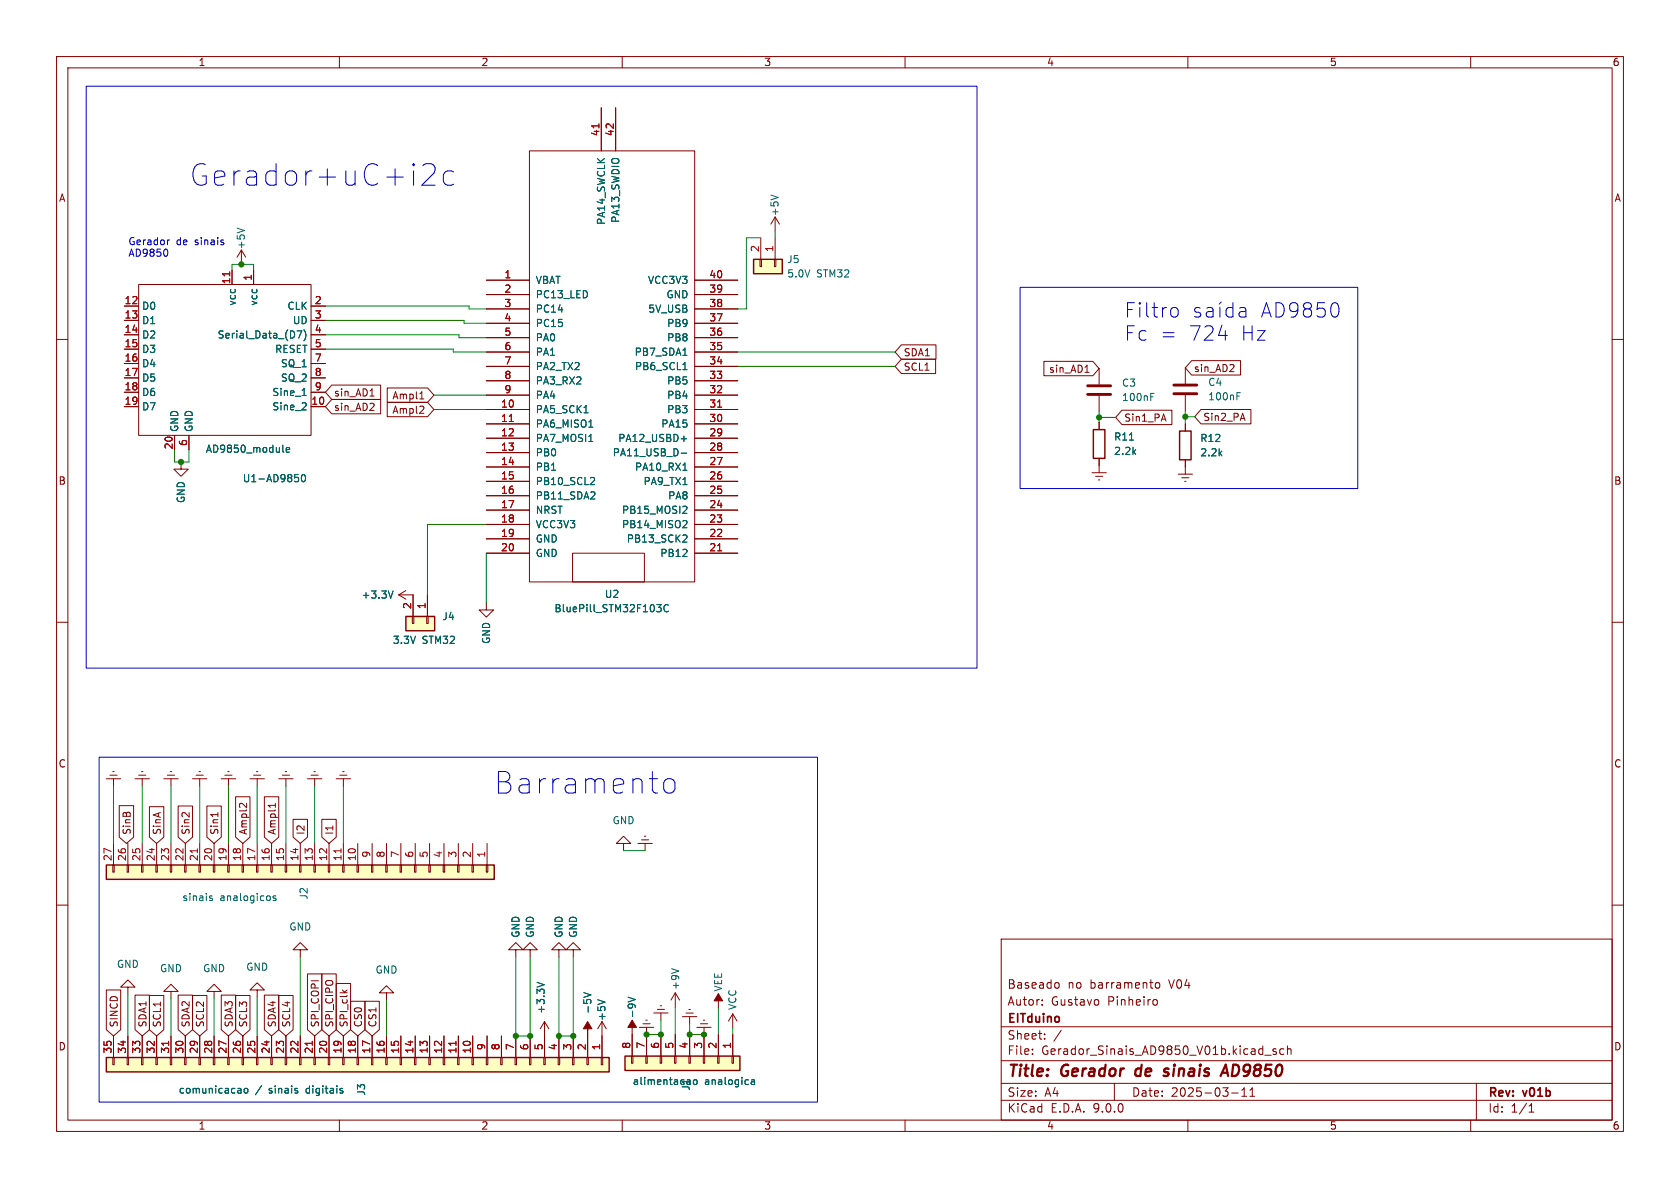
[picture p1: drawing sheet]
<svg xmlns="http://www.w3.org/2000/svg" width="297mm" height="210mm" viewBox="0 0 297 210" stroke-linecap="round" stroke-linejoin="round" font-family="sans-serif">
<g fill="none" stroke="#840000" stroke-width=".18">
<path d="M10 10h277v190h-277zM12 12h273v186h-273zM60 10v2M110 10v2M160 10v2M210 10v2M260 10v2M22 54.1h2.5M22 56.6h2.5M22 59.2h2.5M24.5 50.3h30.5v26.7h-30.5zM41 47.8v2.5"/>
<path d="M44.8 47.8v2.5M55 54.1h2.5M55 56.6h2.5M55 59.2h2.5M10 60h2M22 61.7h2.5M22 64.3h2.5M22 66.8h2.5M22 69.3h2.5M22 71.9h2.5M30.9 77v2.5M33.4 77v2.5"/>
<path d="M55 61.7h2.5M55 64.3h2.5M55 66.8h2.5M55 69.3h2.5M55 71.9h2.5M285 60h2M10 110h2M285 110h2M39.1 137.7h2.6M39.8 137h1.2M40.3 136.4h.2M40.4 137.7v1.2"/>
<path d="M10 160h2M93.7 167.9h1.3l-1.3-1.3-1.2 1.3h1.2v1.3M98.8 167.9h1.3l-1.3-1.3-1.3 1.3h1.3v1.3M101.3 167.9h1.3l-1.3-1.3-1.2 1.3h1.2v1.3M115.6 179.1h2.5M116.2 178.4h1.3M116.7 177.8h.3M116.8 179.1v1.2M119.4 175.5l-.8 1.3M119.4 175.5l.7 1.3M119.4 175.5v2.6M177 166h108v32h-108z"/>
<path d="M184.2 177.6v.1M184.2 176.8v.1M186.7 173.7l.4 .1 .1 .2v.6l-.5 .1M194.2 176.8v.8M204.1 176.7l.4 .1 .1 .2-.1 .6-.4 .1M204.3 173.8l.2-.1 .5 .1v.6l-.1 .2-.4 .1-.2-.1zM285 160h2M60 198v2M96.3 180.6l-.8 1.3M96.3 180.6l.7 1.3M96.3 180.6v2.5M106.4 180.6l-.7 1.3"/>
<path d="M106.4 180.6l.8 1.3M106.4 180.6v2.5M110 198v2M111.8 180.3v2.6M113 181.6h2.6M113.7 181h1.2M114.2 180.3h.2M114.3 181.6v1.3M160 198v2M177 194.5h108M177 191.5h108M177 187.5h108"/>
<path d="M177 181.5h108M182.5 186.3v.1M182.5 185.5v.1M184.7 183.6v.1M184.7 182.8v.1M187.6 182.1l-1.3 2M197 191.5v3M210 198v2M217.7 193.2h1.2M219.5 193.8h.9M219.5 192.7l.5-.4v1.5M221 193.8h.8"/>
<path d="M221 192.7l.4-.4v1.5M223.6 186.5h1.1M225.6 185.5l-.4-.1-.2 .2 .1 .2 .5 .2v.3h-.6M227 185.5l-.5-.1-.3 .3v.4l.2 .2h.6M227.6 185.5l.2-.1 .4 .1v.9M227.6 184.9v1.5M260 198v2M261 191.5v6.5M270.3 196.6h.9M270.3 195.5l.4-.4v1.5"/>
</g>
<path d="M200.9 189.1l-.2 .7 .3 .4M205.9 189.4l.4 .1 .3 .3-.1 .3-.6 .1M206.6 189a.5 .5 0 0 0-.8 .2M215.8 190.2l.9-2 .4 2M216 189.6h1" fill="none" stroke="#840000" stroke-width=".4"/>
<g fill="none" stroke="#006464" stroke-width=".18">
<path d="M52.5 58.5h.9l-.6 1.3M53.7 58.3a1.46 1.46 0 0 1 0 1.9M50 79.8l.2 .2M50.6 79.5l.6-.1-.1-.2-.3-.1-.2 .2 .1 .6h.4M53.4 72.5h.7M53.4 69.9h.7M54.1 71.3v.4M52.1 83.9h.6M52.6 84.4l.2 .2v.3l-.2 .3M53.4 84l.2-.1a.68 .68 0 0 1 .4 .6 .68 .68 0 0 1-.4 .7l-.2-.2-.1-.3zM94.9 173.6l1.3 .5M103.2 175.5l1.3 .4-1.3 .4"/>
<path d="M105.7 176.7l1.3 .4M111 176.3l1.3 .4-1.3 .4M118.7 171.2l1.3 .5"/>
</g>
<g fill="#840000" stroke="#840000" stroke-width=".18">
<path d="M103.9 180.6l.7 1.3h-.7v1.2v-1.2h-.8z"/>
<path d="M111.8 180.3l.7 1.3h-1.5z"/>
</g>
<path d="M40.6 48.1v.7" fill="none" stroke="#a90000" stroke-width=".18"/>
<path d="M133.2 45.8h5.1v2.6h-5.1z" fill="#ffffc2"/>
<path d="M133.2 45.8h5.1v2.6h-5.1z" fill="none" stroke="#840000" stroke-width=".25"/>
<path d="M42.7 44.2l-.8 1.3M42.7 44.2l.7 1.3M42.7 44.2v2.5M134.4 45.8h.2v1.3h-.2zM134.5 42v3.8M136.9 45.8h.3v1.3h-.3zM137 42v3.8M70.5 105.2l1.3 .7M70.5 105.2h2.5M71.8 104.4l-1.3 .8M86 106.6v1.2h1.2l-1.2 1.3-1.3-1.3h1.3" fill="none" stroke="#840000" stroke-width=".18"/>
<path d="M41.9 40.3l1.3 .5M69.5 104.5l-.4 1.2" fill="none" stroke="#006464" stroke-width=".18"/>
<path d="M71.8 109h5v2.5h-5z" fill="#ffffc2"/>
<path d="M193.3 75.9h2v5.1h-2zM208.5 76.2h2.1v5.1h-2.1zM71.8 109h5v2.5h-5z" fill="none" stroke="#840000" stroke-width=".25"/>
<g fill="none" stroke="#840000" stroke-width=".18">
<path d="M106.3 19.1v7.6M108.8 19.1v7.6M93.6 26.7h29.2v76.2h-29.2zM137 38.4l-.7 1.2M137 38.4l.8 1.2M137 38.4v2.5M86 49.5h7.6M86 52.1h7.6M86 54.6h7.6M86 57.2h7.6M86 59.7h7.6M122.8 49.5h7.6"/>
<path d="M122.8 52.1h7.6M122.8 54.6h7.6M122.8 57.2h7.6M122.8 59.7h7.6M86 62.2h7.6M86 64.8h7.6M86 67.3h7.6M86 69.9h7.6M86 72.4h7.6M86 74.9h7.6M86 77.5h7.6M122.8 62.2h7.6"/>
<path d="M122.8 64.8h7.6M122.8 67.3h7.6M122.8 69.9h7.6M122.8 72.4h7.6M122.8 74.9h7.6M122.8 77.5h7.6M194.3 65.2v2.7M194.3 70v2.8M194.3 74.7v1.2M209.5 65v2.8M209.5 69.9v2.7M209.5 74.9v1.3"/>
<path d="M32 81.7v1.2h1.3l-1.3 1.3-1.3-1.3h1.3M86 80h7.6M86 82.6h7.6M86 85.1h7.6M86 87.6h7.6M86 90.2h7.6M86 92.7h7.6M86 95.3h7.6M86 97.8h7.6M101.2 97.8h12.7v5.1h-12.7zM122.8 80h7.6M122.8 82.6h7.6"/>
<path d="M122.8 85.1h7.6M122.8 87.6h7.6M122.8 90.2h7.6M122.8 92.7h7.6M122.8 95.3h7.6M122.8 97.8h7.6M193 83.6h2.6M193.7 84.2h1.2M194.2 84.8h.2M194.3 81v2.6M208.3 83.8h2.5M208.9 84.5h1.3"/>
<path d="M209.4 85.1h.3M209.5 81.3v2.5M72.9 109h.3v1.2h-.3zM73 105.2v3.8M75.4 109h.3v1.2h-.3zM75.6 105.2v3.8M18.8 137.7h2.5M19.4 137h1.3M19.9 136.4h.3M20.1 137.7v1.2M23.9 137.7h2.5M24.5 137h1.3"/>
<path d="M25 136.4h.3M25.1 137.7v1.2M29 137.7h2.5M29.6 137h1.3M30.1 136.4h.3M30.2 137.7v1.2M34 137.7h2.6M34.7 137h1.2M35.2 136.4h.2M35.3 137.7v1.2M44.2 137.7h2.5M44.8 137h1.3"/>
<path d="M45.3 136.4h.3M45.5 137.7v1.2M49.3 137.7h2.5M49.9 137h1.3M50.4 136.4h.3M50.5 137.7v1.2M22.6 174.5h1.3l-1.3-1.3-1.3 1.3h1.3v1.3M30.2 175.3h1.3l-1.3-1.3-1.2 1.3h1.2v1.2M37.8 175.3h1.3l-1.3-1.3-1.2 1.3h1.2v1.2M45.5 175h1.2l-1.2-1.3-1.3 1.3h1.3v1.3M53.1 167.9h1.3l-1.3-1.3-1.3 1.3h1.3v1.3M120.6 179.7h2.6"/>
<path d="M121.3 179.1h1.3M121.8 178.4h.2M121.9 179.7v1.3M123.2 181.6h2.5M123.8 181h1.3M124.3 180.3h.3M124.5 181.6v1.3"/>
</g>
<g fill="none" stroke="#006464" stroke-width=".18">
<path d="M136.3 34.5l1.3 .4M103.2 73h.8M104.1 75.5h.7M104.1 78h.7M120.4 77.6h1M120.7 62.8h.8M120.7 65.3h.8M199.7 77.8h.7M203.4 70.1h.5M203.4 69.5h.6M218.7 70h.4M218.7 69.4h.6"/>
<path d="M104.9 84.4l.2 .2v.3l-.8 .8h.8M105.1 87l.1 .2-.1 .3-.7 .7h.8M120.4 80.1h1M120.7 83.1h.8M120.9 89.5h.4l.2 .3-.8 .9h.8M120.9 92l.4 .1 .2 .3-.8 .9h.8M120.9 94.6h.4l.2 .3-.8 .9h.8M116.1 106.9h.8l-.4 .5 .3 .1 .1 .4-.3 .2h-.3M118.2 107a.6 .6 0 0 0-.9 .4 .6 .6 0 0 0 .6 .7l.3-.1"/>
</g>
<path d="M105.9 21.9v.7M90 74.5h.8M126.9 72h.7M126.9 97.4h.7" fill="none" stroke="#a90000" stroke-width=".18"/>
<path d="M192.3 68.2h4M192.3 69.7h4M207.5 68.1h4.1M207.5 69.6h4.1" fill="none" stroke="#840000" stroke-width=".51"/>
<path d="M18.8 152.9h68.6v2.5h-68.6z" fill="#ffffc2"/>
<path d="M18.8 152.9h68.6v2.5h-68.6z" fill="none" stroke="#840000" stroke-width=".25"/>
<g fill="none" stroke="#840000" stroke-width=".18">
<path d="M19.9 152.9h.3v1.3h-.3zM20.1 149.1v3.8M22.5 152.9h.2v1.3h-.2zM22.6 149.1v3.8M25 152.9h.3v1.3h-.3zM25.1 149.1v3.8M27.6 152.9h.2v1.3h-.2zM27.7 149.1v3.8M30.1 152.9h.3v1.3h-.3zM30.2 149.1v3.8M32.6 152.9h.3v1.3h-.3zM32.8 149.1v3.8"/>
<path d="M35.2 152.9h.2v1.3h-.2zM35.3 149.1v3.8M37.7 152.9h.3v1.3h-.3zM37.8 149.1v3.8M40.3 152.9h.2v1.3h-.2zM40.4 149.1v3.8M42.8 152.9h.3v1.3h-.3zM42.9 149.1v3.8M45.3 152.9h.3v1.3h-.3zM45.5 149.1v3.8M47.9 152.9h.2v1.3h-.2zM48 149.1v3.8"/>
<path d="M50.4 152.9h.3v1.3h-.3zM50.5 149.1v3.8M53 152.9h.2v1.3h-.2zM53.1 149.1v3.8M55.5 152.9h.3v1.3h-.3zM55.6 149.1v3.8M58 152.9h.3v1.3h-.3zM58.2 149.1v3.8M60.6 152.9h.2v1.3h-.2zM60.7 149.1v3.8M63.1 152.9h.3v1.3h-.3zM63.2 149.1v3.8"/>
<path d="M65.7 152.9h.2v1.3h-.2zM65.8 149.1v3.8M68.2 152.9h.3v1.3h-.3zM68.3 149.1v3.8M70.7 152.9h.3v1.3h-.3zM70.9 149.1v3.8M73.3 152.9h.2v1.3h-.2zM73.4 149.1v3.8M75.8 152.9h.3v1.3h-.3zM75.9 149.1v3.8M78.4 152.9h.2v1.3h-.2zM78.5 149.1v3.8"/>
<path d="M80.9 152.9h.3v1.3h-.3zM81 149.1v3.8M83.4 152.9h.3v1.3h-.3zM83.6 149.1v3.8M86 152.9h.2v1.3h-.2zM86.1 149.1v3.8M91.2 167.9h1.3l-1.3-1.3-1.3 1.3h1.3v1.3"/>
</g>
<path d="M34.9 150v.8M60.3 150v.8" fill="none" stroke="#a90000" stroke-width=".18"/>
<path d="M37.2 158.8h.3l.1 .2-.2 .2h-.3M37.2 158.4h.3M48.8 158.4h-.4l-.1 .1v.2l.5 .1v.3h-.5" fill="none" stroke="#006464" stroke-width=".18"/>
<path d="M18.8 186.9h88.9v2.6h-88.9z" fill="#ffffc2"/>
<path d="M18.8 186.9h88.9v2.6h-88.9z" fill="none" stroke="#840000" stroke-width=".25"/>
<g fill="none" stroke="#840000" stroke-width=".18">
<path d="M54.4 137.7h2.5M55 137h1.3M55.5 136.4h.3M55.6 137.7v1.2M59.4 137.7h2.6M60.1 137h1.2M60.6 136.4h.2M60.7 137.7v1.2M110.2 149.1h1.3l-1.3-1.3-1.2 1.3h1.2v1.3M112.8 149.1h2.5M113.4 148.5h1.3M113.9 147.8h.3"/>
<path d="M114 149.1v1.3M68.3 175.5h1.3l-1.3-1.3-1.2 1.3h1.2v1.3M127 175.7v2.5M129.5 179.2l-.7 1.3M129.5 179.2l.8 1.3M129.5 179.2v2.6M19.9 186.9h.3v1.3h-.3zM20.1 183.1v3.8M22.5 186.9h.2v1.3h-.2zM22.6 183.1v3.8M25 186.9h.3v1.3h-.3zM25.1 183.1v3.8"/>
<path d="M27.6 186.9h.2v1.3h-.2zM27.7 183.1v3.8M30.1 186.9h.3v1.3h-.3zM30.2 183.1v3.8M32.6 186.9h.3v1.3h-.3zM32.8 183.1v3.8M35.2 186.9h.2v1.3h-.2zM35.3 183.1v3.8M37.7 186.9h.3v1.3h-.3zM37.8 183.1v3.8M40.3 186.9h.2v1.3h-.2zM40.4 183.1v3.8"/>
<path d="M42.8 186.9h.3v1.3h-.3zM42.9 183.1v3.8M45.3 186.9h.3v1.3h-.3zM45.5 183.1v3.8M47.9 186.9h.2v1.3h-.2zM48 183.1v3.8M50.4 186.9h.3v1.3h-.3zM50.5 183.1v3.8M53 186.9h.2v1.3h-.2zM53.1 183.1v3.8M55.5 186.9h.3v1.3h-.3zM55.6 183.1v3.8"/>
<path d="M58 186.9h.3v1.3h-.3zM58.2 183.1v3.8M60.6 186.9h.2v1.3h-.2zM60.7 183.1v3.8M63.1 186.9h.3v1.3h-.3zM63.2 183.1v3.8M65.7 186.9h.2v1.3h-.2zM65.8 183.1v3.8M68.2 186.9h.3v1.3h-.3zM68.3 183.1v3.8M70.7 186.9h.3v1.3h-.3zM70.9 183.1v3.8"/>
<path d="M73.3 186.9h.2v1.3h-.2zM73.4 183.1v3.8M75.8 186.9h.3v1.3h-.3zM75.9 183.1v3.8M78.4 186.9h.2v1.3h-.2zM78.5 183.1v3.8M80.9 186.9h.3v1.3h-.3zM81 183.1v3.8M83.4 186.9h.3v1.3h-.3zM83.6 183.1v3.8M86 186.9h.2v1.3h-.2zM86.1 183.1v3.8"/>
<path d="M88.5 186.9h.3v1.3h-.3zM88.6 183.1v3.8M91.1 186.9h.2v1.3h-.2zM91.2 183.1v3.8M93.6 186.9h.3v1.3h-.3zM93.7 183.1v3.8M96.1 186.9h.3v1.3h-.3zM96.3 183.1v3.8M98.7 186.9h.2v1.3h-.2zM98.8 183.1v3.8M101.2 186.9h.3v1.3h-.3zM101.3 183.1v3.8"/>
<path d="M103.8 186.9h.2v1.3h-.2zM103.9 183.1v3.8M106.3 186.9h.3v1.3h-.3zM106.4 183.1v3.8"/>
</g>
<path d="M29.8 184.1v.7M55.2 184.1v.7M80.6 184.1v.7" fill="none" stroke="#a90000" stroke-width=".18"/>
<path d="M42.4 192.4l.2 .2v.6M42.6 193.2h-.4M42.6 192.7l-.4 .1M43.2 192.5l.2-.1 .4 .1v.5l-.1 .2h-.3l-.2-.1zM60.3 192.8l.3 .1v.2l-.1 .1h-.3M60.3 192.4l.3 .1" fill="none" stroke="#006464" stroke-width=".18"/>
<path d="M127 175.7l.8 1.2h-1.6z" fill="#840000" stroke="#840000" stroke-width=".18"/>
<path d="M110.5 186.7h20.3v2.5h-20.3z" fill="#ffffc2"/>
<path d="M110.5 186.7h20.3v2.5h-20.3z" fill="none" stroke="#840000" stroke-width=".25"/>
<g fill="none" stroke="#840000" stroke-width=".18">
<path d="M106.3 19.1v7.6M108.8 19.1v7.6M22 54.1h2.5M22 56.6h2.5M22 59.2h2.5M41 47.8v2.5M44.8 47.8v2.5M55 54.1h2.5M55 56.6h2.5M55 59.2h2.5M86 49.5h7.6M86 52.1h7.6"/>
<path d="M86 54.6h7.6M86 57.2h7.6M86 59.7h7.6M122.8 49.5h7.6M122.8 52.1h7.6M122.8 54.6h7.6M122.8 57.2h7.6M122.8 59.7h7.6M22 61.7h2.5M22 64.3h2.5M22 66.8h2.5M22 69.3h2.5"/>
<path d="M22 71.9h2.5M30.9 77v2.5M33.4 77v2.5M55 61.7h2.5M55 64.3h2.5M55 66.8h2.5M55 69.3h2.5M55 71.9h2.5M58.6 68.1h8.7v2.5h-8.7l-1.1-1.3zM58.6 70.6h8.7v2.6h-8.7l-1.1-1.3zM65.4 70h.7M68.5 71.1h7.1l1.1 1.3-1.1 1.3h-7.1z"/>
<path d="M68.5 68.6h7.1l1.1 1.3-1.1 1.2h-7.1zM74.2 70.5h.7M74.5 69.4l.1-.1v1.2M74.7 71.8l.2 .2v.3l-.7 .8h.7M86 62.2h7.6M86 64.8h7.6M86 67.3h7.6M86 69.9h7.6M86 72.4h7.6M86 74.9h7.6M86 77.5h7.6M122.8 62.2h7.6"/>
<path d="M122.8 64.8h7.6M122.8 67.3h7.6M122.8 69.9h7.6M122.8 72.4h7.6M122.8 74.9h7.6M122.8 77.5h7.6M159.4 63.5h6v2.5h-6l-1.2-1.2zM159.4 61h6.1v2.5h-6.1l-1.2-1.3zM184.5 63.9h8.7l1.1 1.3-1.1 1.2h-8.7zM191.8 65.8h.7M194.3 74.7v1.2M198.3 72.5h8.9v2.6h-8.9l-1.1-1.3z"/>
<path d="M209.5 74.9v1.3M210.7 63.8h8.6v2.5h-8.6l-1.2-1.3zM212.3 72.4h8.8v2.5h-8.8l-1.1-1.2zM86 80h7.6M86 82.6h7.6M86 85.1h7.6M86 87.6h7.6M86 90.2h7.6M86 92.7h7.6M86 95.3h7.6M86 97.8h7.6M122.8 80h7.6"/>
<path d="M122.8 82.6h7.6M122.8 85.1h7.6M122.8 87.6h7.6M122.8 90.2h7.6M122.8 92.7h7.6M122.8 95.3h7.6M122.8 97.8h7.6M194.3 81v1.3M209.5 81.3v1.3M73 105.2v3.8M75.6 105.2v3.8M21.1 142.4h2.5v5.6l-1.2 1.1-1.3-1.1z"/>
<path d="M26.4 142.6h2.6v5.4l-1.3 1.1-1.3-1.1zM31.5 142.5h2.5v5.5l-1.2 1.1-1.3-1.1zM36.6 142.5h2.5v5.5l-1.3 1.1-1.2-1.1zM38.5 143.6v.8M41.7 140.8h2.5v7.2l-1.3 1.1-1.2-1.1zM43.6 142v.8l-.7-.7-.3-.1-.2 .1M46.7 140.8h2.6v7.2l-1.3 1.1-1.3-1.1zM48.7 142v.7M48.7 142.4h-1.3l.2 .1M51.8 144.8h2.6v3.2l-1.3 1.1-1.3-1.1zM56.9 144.8h2.5v3.2l-1.2 1.1-1.3-1.1zM18.8 175h2.5v7l-1.2 1.1-1.3-1.1z"/>
<path d="M23.9 175.9h2.5v6.1l-1.3 1.1-1.2-1.1zM26.4 176h2.6v6l-1.3 1.1-1.3-1.1zM31.5 175.9h2.5v6.1l-1.2 1.1-1.3-1.1zM34 176h2.6v6l-1.3 1.1-1.3-1.1zM39.1 175.9h2.6v6.1l-1.3 1.1-1.3-1.1zM41.7 176h2.5v6l-1.3 1.1-1.2-1.1zM46.7 175.9h2.6v6.1l-1.3 1.1-1.3-1.1zM49.3 176h2.5v6l-1.3 1.1-1.2-1.1zM54.4 172.2h2.5v9.8l-1.3 1.1-1.2-1.1zM56.9 172.2h2.5v9.8l-1.2 1.1-1.3-1.1zM59.4 173.9h2.6v8.1l-1.3 1.1-1.3-1.1zM60.5 175l.5 .5"/>
<path d="M61.4 175l-.5 .4M62 177h2.5v5l-1.3 1.1-1.2-1.1zM64.5 177h2.6v5l-1.3 1.1-1.3-1.1zM20.1 183.1v3.8M22.6 183.1v3.8M25.1 183.1v3.8M27.7 183.1v3.8M30.2 183.1v3.8M32.8 183.1v3.8M35.3 183.1v3.8M37.8 183.1v3.8M40.4 183.1v3.8"/>
<path d="M42.9 183.1v3.8M45.5 183.1v3.8M48 183.1v3.8M50.5 183.1v3.8M53.1 183.1v3.8M55.6 183.1v3.8M58.2 183.1v3.8M60.7 183.1v3.8M63.2 183.1v3.8M65.8 183.1v3.8M68.3 183.1v3.8M70.9 183.1v3.8"/>
<path d="M73.4 183.1v3.8M75.9 183.1v3.8M78.5 183.1v3.8M81 183.1v3.8M83.6 183.1v3.8M86.1 183.1v3.8M88.6 183.1v3.8M91.2 183.1v3.8M93.7 183.1v3.8M96.3 183.1v3.8M98.8 183.1v3.8M101.3 183.1v3.8"/>
<path d="M103.9 183.1v3.8M106.4 183.1v3.8M111.6 186.7h.3v1.3h-.3zM111.8 182.9v3.8M114.2 186.7h.2v1.3h-.2zM114.3 182.9v3.8M116.7 186.7h.3v1.3h-.3zM116.8 182.9v3.8M119.3 186.7h.2v1.3h-.2zM119.4 182.9v3.8M121.8 186.7h.2v1.3h-.2zM121.9 182.9v3.8"/>
<path d="M124.3 186.7h.3v1.3h-.3zM124.5 182.9v3.8M126.9 186.7h.2v1.3h-.2zM127 182.9v3.8M129.4 186.7h.3v1.3h-.3zM129.5 182.9v3.8"/>
</g>
<g fill="none" stroke="#006464" stroke-width=".18">
<path d="M52.5 58.5h.9l-.6 1.3M53.7 58.3a1.46 1.46 0 0 1 0 1.9M50 79.8l.2 .2M50.6 79.5l.6-.1-.1-.2-.3-.1-.2 .2 .1 .6h.4M53.4 72.5h.7M53.4 69.9h.7M54.1 71.3v.4M103.2 73h.8M104.1 75.5h.7M104.1 78h.7M120.4 77.6h1M120.7 62.8h.8"/>
<path d="M120.7 65.3h.8M199.7 77.8h.7M52.1 83.9h.6M52.6 84.4l.2 .2v.3l-.2 .3M53.4 84l.2-.1a.68 .68 0 0 1 .4 .6 .68 .68 0 0 1-.4 .7l-.2-.2-.1-.3zM104.9 84.4l.2 .2v.3l-.8 .8h.8M105.1 87l.1 .2-.1 .3-.7 .7h.8M120.4 80.1h1M120.7 83.1h.8M120.9 89.5h.4l.2 .3-.8 .9h.8M120.9 92l.4 .1 .2 .3-.8 .9h.8M120.9 94.6h.4l.2 .3-.8 .9h.8"/>
<path d="M69.5 104.5l-.4 1.2M116.1 106.9h.8l-.4 .5 .3 .1 .1 .4-.3 .2h-.3M118.2 107a.6 .6 0 0 0-.9 .4 .6 .6 0 0 0 .6 .7l.3-.1M94.9 173.6l1.3 .5M103.2 175.5l1.3 .4-1.3 .4M105.7 176.7l1.3 .4M111 176.3l1.3 .4-1.3 .4M42.4 192.4l.2 .2v.6M42.6 193.2h-.4M42.6 192.7l-.4 .1M43.2 192.5l.2-.1 .4 .1v.5l-.1 .2h-.3l-.2-.1zM60.3 192.8l.3 .1v.2l-.1 .1h-.3"/>
<path d="M60.3 192.4l.3 .1M122.7 190.9h.3l.2 .2-.1 .6h-.4M132.9 190.9h.4l.1 .8M133.4 191.2h-.4l-.2 .2 .2 .3h.4"/>
</g>
<g fill="none" stroke="#009600" stroke-width=".18">
<path d="M41 47.8v-1.1h3.8v1.1M57.5 54.1h25.4v.5h3.1M57.5 59.2h23.7v.5h4.8M57.5 56.6h24.5v.6h4M134.5 42h-2.5v12.6h-1.6M137 40.9v1.1M30.9 79.5v2.2h2.5v-2.2M57.5 61.7h22.6v.5h5.9M76.7 72.4h9.3M76.7 69.9h9.3M130.4 64.8h27.8M130.4 62.2h27.8"/>
<path d="M194.3 72.8v1.9M194.3 73.8h2.9M209.5 72.6v2.3M209.5 73.7h1.7M86 92.7h-10.4v12.5M86 97.8v8.8M20.1 138.9v10.2M25.1 138.9v10.2M30.2 138.9v10.2M35.3 138.9v10.2M40.4 138.9v10.2M45.5 138.9v10.2"/>
<path d="M50.5 138.9v10.2M55.6 138.9v10.2M60.7 138.9v10.2M22.4 149.1h.2M110.2 150.4h3.8M22.6 175.8v7.3M30.2 176.5v6.6M37.8 176.5v6.6M45.5 176.3v6.8M53.1 169.2v13.9M68.3 176.8v6.3M91.2 169.2v13.9h2.5v-13.9"/>
<path d="M98.8 169.2v13.9h2.5v-13.9M119.4 178.1v4.8M127 178.2v4.7M116.8 180.3v2.6h-2.5M121.9 181v1.9h2.6M121.9 182.2h.1M127 182.9h.1M129.5 182.9h.1M129.5 181.8v1.1"/>
</g>
<g fill="none" stroke="#0000c2" stroke-width=".18">
<path d="M15.2 15.2h157.5v102.9h-157.5zM74.7 29.3l.6-.4h.9a1.03 1.03 0 0 1 .5 1.7l-2.1 2.1h2.3M80.2 30.4l-.4-.2h-.7l-.5 .4-.2 .3v1.1l.3 .6 .4 .1h.7l.4-.1M29.5 44.2l.2 .3-.2 .7M30 42.4l-.3 .1M180.3 50.8h59.7v35.6h-59.7zM207.4 54.4a.69 .69 0 0 1 .9 .4v.8a.69 .69 0 0 1-.9 .4M212.2 54.5l-.7-.1-.3 .3 .1 .4 .9 .2 .1 .3-.1 .3-.3 .1-.7-.1M213.4 54.5l.2-.1 .7 .1 .2 .2v1.3M214.5 55l-.9 .1a.5 .5 0 0 0-.4 .5 .5 .5 0 0 0 .4 .4l.9-.1M215.4 59.3h1.6M215.7 54.4v1.6"/>
<path d="M215.9 53.4l-.4 .3M218 54.5l-.8-.1-.4 .4v.8l.2 .3 .2 .1 .8-.1M218 53.5v2.5M219.2 54.5l.2-.1 .7 .1 .2 .2v1.3M220.3 55l-.9 .1a.5 .5 0 0 0-.4 .5 .5 .5 0 0 0 .4 .4l.9-.1M236.5 53.7a2.14 2.14 0 0 1 0 2.1M17.5 133.9h127v60.9h-127zM117.7 137.8a1.03 1.03 0 0 1 1.6 .6v1.1a1.03 1.03 0 0 1-1 .7 1.03 1.03 0 0 1-1-.7v-1.1z"/>
</g>
<path d="M105.9 21.9v.7M40.6 48.1v.7M90 74.5h.8M126.9 72h.7M126.9 97.4h.7M29.8 184.1v.7M55.2 184.1v.7M80.6 184.1v.7" fill="none" stroke="#a90000" stroke-width=".18"/>
<g fill="#009600" stroke="#009600" stroke-width=".18">
<circle cx="116.8" cy="182.9" r=".46"/>
<circle cx="114.3" cy="182.9" r=".46"/>
<circle cx="121.9" cy="182.9" r=".46"/>
<circle cx="124.5" cy="182.9" r=".46"/>
<circle cx="93.7" cy="183.1" r=".46"/>
<circle cx="91.2" cy="183.1" r=".46"/>
<circle cx="101.3" cy="183.1" r=".46"/>
<circle cx="98.8" cy="183.1" r=".46"/>
<circle cx="42.7" cy="46.7" r=".46"/>
<circle cx="32" cy="81.7" r=".46"/>
<circle cx="194.3" cy="73.8" r=".46"/>
<circle cx="209.5" cy="73.7" r=".46"/>
</g>
<g font-size="5.3" fill="#0000c2">
<text x="33.5" y="33.1">Gerador+uC+i2c</text>
<text x="87.4" y="140.6">Barramento</text>
</g>
<g font-size="3.5" fill="#0000c2">
<text x="198.6" y="56.4">Filtro</text>
<text x="222.6" y="56.4">AD9850</text>
<text x="198.6" y="60.5">Fc =</text>
<text x="209.9" y="60.5">724</text>
<text x="219" y="60.5">Hz</text>
</g>
<g font-size="2.8" fill="#840000">
<text x="178" y="190.9">Title:</text>
<text x="187.7" y="190.9">Gerador</text>
<text x="201.6" y="190.9">de</text>
<text x="207.4" y="190.9">sinais</text>
<text x="218.5" y="190.9">AD9850</text>
</g>
<g font-size="2.1" fill="#840000">
<text x="178" y="178">Autor:</text>
<text x="178" y="175">Baseado</text>
<text x="185.8" y="178">Gustavo</text>
<text x="188.7" y="175">no</text>
<text x="192.7" y="175">barramento</text>
<text x="195.9" y="178">Pinheiro</text>
<text x="206.8" y="175">V04</text>
<text x="178" y="184">Sheet:</text>
<text x="178" y="181.2">EITduino</text>
<text x="178" y="186.7">File:</text>
<text x="184.1" y="186.7">Gerador_Sinais_AD9850_V01b.kicad_sch</text>
<text x="178" y="196.9">KiCad</text>
<text x="178" y="194.1">Size:</text>
<text x="184.7" y="194.1">A4</text>
<text x="185.7" y="196.9">E.D.A.</text>
<text x="193.3" y="196.9">9.0.0</text>
<text x="200" y="194.1">Date:</text>
<text x="207" y="194.1">2025-03-11</text>
<text x="263" y="194.3">Rev:</text>
<text x="263" y="196.9">Id:</text>
<text x="267.1" y="196.9">1/1</text>
<text x="269.4" y="194.3">v01b</text>
</g>
<g font-size="1.8" fill="#840000">
<text x="35" y="11.9">1</text>
<text x="85" y="11.9">2</text>
<text x="135" y="11.9">3</text>
<text x="185" y="11.9">4</text>
<text x="235" y="11.9">5</text>
<text x="285" y="11.9">6</text>
<text x="10.3" y="35.9">A</text>
<text x="285.3" y="35.9">A</text>
<text x="159.7" y="65.7">SCL1</text>
<text x="159.7" y="63.2">SDA1</text>
<text x="211" y="66">sin_AD2</text>
<text x="59" y="70.3">sin_AD1</text>
<text x="69.3" y="70.8">Ampl1</text>
<text x="185.4" y="66.1">sin_AD1</text>
<text x="59" y="72.8">sin_AD2</text>
<text x="69.3" y="73.3">Ampl2</text>
<text x="198.7" y="74.7">Sin1_PA</text>
<text x="212.6" y="74.6">Sin2_PA</text>
<text x="10.3" y="85.9">B</text>
<text x="285.3" y="85.9">B</text>
<text x="10.3" y="135.9">C</text>
<text x="285.3" y="135.9">C</text>
<text x="23.3" y="147.7" transform="rotate(-90 23.3 147.7)">SinB</text>
<text x="28.6" y="147.7" transform="rotate(-90 28.6 147.7)">SinA</text>
<text x="33.7" y="147.7" transform="rotate(-90 33.7 147.7)">Sin2</text>
<text x="38.8" y="147.7" transform="rotate(-90 38.8 147.7)">Sin1</text>
<text x="43.9" y="147.7" transform="rotate(-90 43.9 147.7)">Ampl2</text>
<text x="49" y="147.7" transform="rotate(-90 49 147.7)">Ampl1</text>
<text x="54" y="147.7" transform="rotate(-90 54 147.7)">I2</text>
<text x="59.1" y="147.7" transform="rotate(-90 59.1 147.7)">I1</text>
<text x="10.3" y="185.9">D</text>
<text x="21" y="181.7" transform="rotate(-90 21 181.7)">SINCD</text>
<text x="26.1" y="181.7" transform="rotate(-90 26.1 181.7)">SDA1</text>
<text x="28.6" y="181.7" transform="rotate(-90 28.6 181.7)">SCL1</text>
<text x="33.7" y="181.7" transform="rotate(-90 33.7 181.7)">SDA2</text>
<text x="36.3" y="181.7" transform="rotate(-90 36.3 181.7)">SCL2</text>
<text x="41.3" y="181.7" transform="rotate(-90 41.3 181.7)">SDA3</text>
<text x="43.9" y="181.7" transform="rotate(-90 43.9 181.7)">SCL3</text>
<text x="49" y="181.7" transform="rotate(-90 49 181.7)">SDA4</text>
<text x="51.5" y="181.7" transform="rotate(-90 51.5 181.7)">SCL4</text>
<text x="56.6" y="181.7" transform="rotate(-90 56.6 181.7)">SPI_COPI</text>
<text x="59.1" y="181.7" transform="rotate(-90 59.1 181.7)">SPI_CIPO</text>
<text x="61.7" y="181.7" transform="rotate(-90 61.7 181.7)">SPI_clk</text>
<text x="64.2" y="181.7" transform="rotate(-90 64.2 181.7)">CS0</text>
<text x="66.7" y="181.7" transform="rotate(-90 66.7 181.7)">CS1</text>
<text x="285.3" y="185.9">D</text>
<text x="35" y="199.9">1</text>
<text x="85" y="199.9">2</text>
<text x="135" y="199.9">3</text>
<text x="185" y="199.9">4</text>
<text x="235" y="199.9">5</text>
<text x="285" y="199.9">6</text>
</g>
<g font-size="1.8" fill="#a90000">
<text x="106" y="24.2" transform="rotate(-90 106 24.2)">41</text>
<text x="108.6" y="24.2" transform="rotate(-90 108.6 24.2)">42</text>
<text x="134.2" y="44.6" transform="rotate(-90 134.2 44.6)">2</text>
<text x="136.8" y="44.6" transform="rotate(-90 136.8 44.6)">1</text>
<text x="21.9" y="53.8">12</text>
<text x="40.8" y="50.3" transform="rotate(-90 40.8 50.3)">11</text>
<text x="44.6" y="49.7" transform="rotate(-90 44.6 49.7)">1</text>
<text x="55.6" y="53.8">2</text>
<text x="89.1" y="49.3">1</text>
<text x="89.1" y="51.8">2</text>
<text x="125.3" y="49.3">40</text>
<text x="125.3" y="51.8">39</text>
<text x="21.9" y="56.4">13</text>
<text x="21.9" y="58.9">14</text>
<text x="55.6" y="56.4">3</text>
<text x="55.6" y="58.9">4</text>
<text x="89.1" y="54.4">3</text>
<text x="89.1" y="56.9">4</text>
<text x="89.1" y="59.4">5</text>
<text x="125.3" y="54.4">38</text>
<text x="125.3" y="56.9">37</text>
<text x="125.3" y="59.4">36</text>
<text x="21.9" y="61.5">15</text>
<text x="21.9" y="64">16</text>
<text x="55.6" y="61.5">5</text>
<text x="55.6" y="64">7</text>
<text x="89.1" y="62">6</text>
<text x="89.1" y="64.5">7</text>
<text x="125.3" y="62">35</text>
<text x="125.3" y="64.5">34</text>
<text x="21.9" y="66.5">17</text>
<text x="21.9" y="69.1">18</text>
<text x="21.9" y="71.6">19</text>
<text x="54.9" y="71.6">10</text>
<text x="55.6" y="66.5">8</text>
<text x="55.6" y="69.1">9</text>
<text x="89.1" y="67.1">8</text>
<text x="89.1" y="69.6">9</text>
<text x="125.3" y="67.1">33</text>
<text x="125.3" y="69.6">32</text>
<text x="88.5" y="72.1">10</text>
<text x="88.5" y="74.7">11</text>
<text x="88.5" y="77.2">12</text>
<text x="125.3" y="72.1">31</text>
<text x="125.3" y="74.7">30</text>
<text x="125.3" y="77.2">29</text>
<text x="30.6" y="79.5" transform="rotate(-90 30.6 79.5)">20</text>
<text x="33.1" y="78.9" transform="rotate(-90 33.1 78.9)">6</text>
<text x="88.5" y="79.8">13</text>
<text x="88.5" y="82.3">14</text>
<text x="125.3" y="79.8">28</text>
<text x="125.3" y="82.3">27</text>
<text x="88.5" y="84.8">15</text>
<text x="88.5" y="87.4">16</text>
<text x="88.5" y="89.9">17</text>
<text x="125.3" y="84.8">26</text>
<text x="125.3" y="87.4">25</text>
<text x="125.3" y="89.9">24</text>
<text x="88.5" y="92.5">18</text>
<text x="88.5" y="95">19</text>
<text x="125.3" y="92.5">23</text>
<text x="125.3" y="95">22</text>
<text x="88.5" y="97.5">20</text>
<text x="125.3" y="97.5">21</text>
<text x="72.8" y="107.8" transform="rotate(-90 72.8 107.8)">2</text>
<text x="75.3" y="107.8" transform="rotate(-90 75.3 107.8)">1</text>
<text x="19.8" y="152.3" transform="rotate(-90 19.8 152.3)">27</text>
<text x="22.4" y="152.3" transform="rotate(-90 22.4 152.3)">26</text>
<text x="24.9" y="152.3" transform="rotate(-90 24.9 152.3)">25</text>
<text x="27.4" y="152.3" transform="rotate(-90 27.4 152.3)">24</text>
<text x="30" y="152.3" transform="rotate(-90 30 152.3)">23</text>
<text x="32.5" y="152.3" transform="rotate(-90 32.5 152.3)">22</text>
<text x="35.1" y="152.3" transform="rotate(-90 35.1 152.3)">21</text>
<text x="37.6" y="152.3" transform="rotate(-90 37.6 152.3)">20</text>
<text x="40.1" y="152.3" transform="rotate(-90 40.1 152.3)">19</text>
<text x="42.7" y="152.3" transform="rotate(-90 42.7 152.3)">18</text>
<text x="45.2" y="152.3" transform="rotate(-90 45.2 152.3)">17</text>
<text x="47.8" y="152.3" transform="rotate(-90 47.8 152.3)">16</text>
<text x="50.3" y="152.3" transform="rotate(-90 50.3 152.3)">15</text>
<text x="52.8" y="152.3" transform="rotate(-90 52.8 152.3)">14</text>
<text x="55.4" y="152.3" transform="rotate(-90 55.4 152.3)">13</text>
<text x="57.9" y="152.3" transform="rotate(-90 57.9 152.3)">12</text>
<text x="60.5" y="152.3" transform="rotate(-90 60.5 152.3)">11</text>
<text x="63" y="152.3" transform="rotate(-90 63 152.3)">10</text>
<text x="65.5" y="151.7" transform="rotate(-90 65.5 151.7)">9</text>
<text x="68.1" y="151.7" transform="rotate(-90 68.1 151.7)">8</text>
<text x="70.6" y="151.7" transform="rotate(-90 70.6 151.7)">7</text>
<text x="73.2" y="151.7" transform="rotate(-90 73.2 151.7)">6</text>
<text x="75.7" y="151.7" transform="rotate(-90 75.7 151.7)">5</text>
<text x="78.2" y="151.7" transform="rotate(-90 78.2 151.7)">4</text>
<text x="80.8" y="151.7" transform="rotate(-90 80.8 151.7)">3</text>
<text x="83.3" y="151.7" transform="rotate(-90 83.3 151.7)">2</text>
<text x="85.9" y="151.7" transform="rotate(-90 85.9 151.7)">1</text>
<text x="85.9" y="185.7" transform="rotate(-90 85.9 185.7)">9</text>
<text x="88.4" y="185.7" transform="rotate(-90 88.4 185.7)">8</text>
<text x="90.9" y="185.7" transform="rotate(-90 90.9 185.7)">7</text>
<text x="93.5" y="185.7" transform="rotate(-90 93.5 185.7)">6</text>
<text x="96" y="185.7" transform="rotate(-90 96 185.7)">5</text>
<text x="98.6" y="185.7" transform="rotate(-90 98.6 185.7)">4</text>
<text x="101.1" y="185.7" transform="rotate(-90 101.1 185.7)">3</text>
<text x="103.6" y="185.7" transform="rotate(-90 103.6 185.7)">2</text>
<text x="106.2" y="185.7" transform="rotate(-90 106.2 185.7)">1</text>
<text x="111.5" y="185.5" transform="rotate(-90 111.5 185.5)">8</text>
<text x="114" y="185.5" transform="rotate(-90 114 185.5)">7</text>
<text x="116.6" y="185.5" transform="rotate(-90 116.6 185.5)">6</text>
<text x="119.1" y="185.5" transform="rotate(-90 119.1 185.5)">5</text>
<text x="121.7" y="185.5" transform="rotate(-90 121.7 185.5)">4</text>
<text x="124.2" y="185.5" transform="rotate(-90 124.2 185.5)">3</text>
<text x="126.7" y="185.5" transform="rotate(-90 126.7 185.5)">2</text>
<text x="129.3" y="185.5" transform="rotate(-90 129.3 185.5)">1</text>
<text x="19.8" y="186.4" transform="rotate(-90 19.8 186.4)">35</text>
<text x="22.4" y="186.4" transform="rotate(-90 22.4 186.4)">34</text>
<text x="24.9" y="186.4" transform="rotate(-90 24.9 186.4)">33</text>
<text x="27.4" y="186.4" transform="rotate(-90 27.4 186.4)">32</text>
<text x="30" y="186.4" transform="rotate(-90 30 186.4)">31</text>
<text x="32.5" y="186.4" transform="rotate(-90 32.5 186.4)">30</text>
<text x="35.1" y="186.4" transform="rotate(-90 35.1 186.4)">29</text>
<text x="37.6" y="186.4" transform="rotate(-90 37.6 186.4)">28</text>
<text x="40.1" y="186.4" transform="rotate(-90 40.1 186.4)">27</text>
<text x="42.7" y="186.4" transform="rotate(-90 42.7 186.4)">26</text>
<text x="45.2" y="186.4" transform="rotate(-90 45.2 186.4)">25</text>
<text x="47.8" y="186.4" transform="rotate(-90 47.8 186.4)">24</text>
<text x="50.3" y="186.4" transform="rotate(-90 50.3 186.4)">23</text>
<text x="52.8" y="186.4" transform="rotate(-90 52.8 186.4)">22</text>
<text x="55.4" y="186.4" transform="rotate(-90 55.4 186.4)">21</text>
<text x="57.9" y="186.4" transform="rotate(-90 57.9 186.4)">20</text>
<text x="60.5" y="186.4" transform="rotate(-90 60.5 186.4)">19</text>
<text x="63" y="186.4" transform="rotate(-90 63 186.4)">18</text>
<text x="65.5" y="186.4" transform="rotate(-90 65.5 186.4)">17</text>
<text x="68.1" y="186.4" transform="rotate(-90 68.1 186.4)">16</text>
<text x="70.6" y="186.4" transform="rotate(-90 70.6 186.4)">15</text>
<text x="73.2" y="186.4" transform="rotate(-90 73.2 186.4)">14</text>
<text x="75.7" y="186.4" transform="rotate(-90 75.7 186.4)">13</text>
<text x="78.2" y="186.4" transform="rotate(-90 78.2 186.4)">12</text>
<text x="80.8" y="186.4" transform="rotate(-90 80.8 186.4)">11</text>
<text x="83.3" y="186.4" transform="rotate(-90 83.3 186.4)">10</text>
</g>
<g font-size="1.8" fill="#006464">
<text x="107.2" y="39.9" transform="rotate(-90 107.2 39.9)">PA14_SWCLK</text>
<text x="109.7" y="39.5" transform="rotate(-90 109.7 39.5)">PA13_SWDIO</text>
<text x="137.8" y="38.3" transform="rotate(-90 137.8 38.3)">+5V</text>
<text x="43.5" y="44.2" transform="rotate(-90 43.5 44.2)">+5V</text>
<text x="139.1" y="46.7">J5</text>
<text x="94.6" y="50.4">VBAT</text>
<text x="94.6" y="52.9">PC13_LED</text>
<text x="114.5" y="50.4">VCC3V3</text>
<text x="117.7" y="52.9">GND</text>
<text x="139.1" y="49.3">5.0V</text>
<text x="144.4" y="49.3">STM32</text>
<text x="25" y="55">D0</text>
<text x="25" y="57.5">D1</text>
<text x="41.9" y="54.1" transform="rotate(-90 41.9 54.1)">vcc</text>
<text x="45.7" y="54.1" transform="rotate(-90 45.7 54.1)">vcc</text>
<text x="50.7" y="55">CLK</text>
<text x="51.7" y="57.5">UD</text>
<text x="94.6" y="55.5">PC14</text>
<text x="94.6" y="58">PC15</text>
<text x="114.5" y="55.5">5V_USB</text>
<text x="117.8" y="58">PB9</text>
<text x="25" y="60">D2</text>
<text x="25" y="62.6">D3</text>
<text x="25" y="65.1">D4</text>
<text x="38.4" y="60">Serial_Data_(D7)</text>
<text x="48.5" y="62.6">RESET</text>
<text x="49.6" y="65.1">SQ_1</text>
<text x="94.6" y="60.6">PA0</text>
<text x="94.6" y="63.1">PA1</text>
<text x="94.6" y="65.6">PA2_TX2</text>
<text x="112.1" y="63.1">PB7_SDA1</text>
<text x="112.2" y="65.6">PB6_SCL1</text>
<text x="117.8" y="60.6">PB8</text>
<text x="25" y="67.7">D5</text>
<text x="25" y="70.2">D6</text>
<text x="48.1" y="70.2">Sine_1</text>
<text x="49.6" y="67.7">SQ_2</text>
<text x="94.6" y="68.2">PA3_RX2</text>
<text x="94.6" y="70.7">PA4</text>
<text x="117.8" y="68.2">PB5</text>
<text x="117.8" y="70.7">PB4</text>
<text x="198.3" y="68.6">C3</text>
<text x="198.3" y="71.1">100nF</text>
<text x="213.5" y="68.4">C4</text>
<text x="213.5" y="71">100nF</text>
<text x="25" y="72.7">D7</text>
<text x="31.7" y="76.5" transform="rotate(-90 31.7 76.5)">GND</text>
<text x="34.3" y="76.5" transform="rotate(-90 34.3 76.5)">GND</text>
<text x="48.1" y="72.7">Sine_2</text>
<text x="94.6" y="73.3">PA5_SCK1</text>
<text x="94.6" y="75.8">PA6_MISO1</text>
<text x="116.8" y="75.8">PA15</text>
<text x="117.8" y="73.3">PB3</text>
<text x="36.3" y="80.2">AD9850_module</text>
<text x="94.6" y="78.3">PA7_MOSI1</text>
<text x="94.6" y="80.9">PB0</text>
<text x="94.6" y="83.4">PB1</text>
<text x="108.2" y="80.9">PA11_USB_D-</text>
<text x="109.2" y="78.3">PA12_USBD+</text>
<text x="112.2" y="83.4">PA10_RX1</text>
<text x="196.9" y="80.6">2.2k</text>
<text x="196.9" y="78.1">R11</text>
<text x="212.1" y="80.9">2.2k</text>
<text x="212.1" y="78.3">R12</text>
<text x="32.9" y="89" transform="rotate(-90 32.9 89)">GND</text>
<text x="42.8" y="85.4">U1-AD9850</text>
<text x="94.6" y="86">PB10_SCL2</text>
<text x="94.6" y="88.5">PB11_SDA2</text>
<text x="113.7" y="86">PA9_TX1</text>
<text x="118" y="88.5">PA8</text>
<text x="94.6" y="91">NRST</text>
<text x="94.6" y="93.6">VCC3V3</text>
<text x="109.9" y="91">PB15_MOSI2</text>
<text x="109.9" y="93.6">PB14_MISO2</text>
<text x="94.6" y="96.1">GND</text>
<text x="94.6" y="98.7">GND</text>
<text x="110.7" y="96.1">PB13_SCK2</text>
<text x="116.6" y="98.7">PB12</text>
<text x="63.8" y="106">+3.3V</text>
<text x="106.8" y="105.9">U2</text>
<text x="78.1" y="109.8">J4</text>
<text x="86.8" y="113.9" transform="rotate(-90 86.8 113.9)">GND</text>
<text x="97.9" y="108.4">BluePill_STM32F103C</text>
<text x="69.4" y="114">3.3V</text>
<text x="74.6" y="114">STM32</text>
<text x="108.2" y="145.9">GND</text>
<text x="32.1" y="159.5">sinais</text>
<text x="38.9" y="159.5">analogicos</text>
<text x="54.6" y="159.1" transform="rotate(-90 54.6 159.1)">J2</text>
<text x="51" y="164.7">GND</text>
<text x="92" y="165.9" transform="rotate(-90 92 165.9)">GND</text>
<text x="94.6" y="165.9" transform="rotate(-90 94.6 165.9)">GND</text>
<text x="99.7" y="165.9" transform="rotate(-90 99.7 165.9)">GND</text>
<text x="102.2" y="165.9" transform="rotate(-90 102.2 165.9)">GND</text>
<text x="20.6" y="171.3">GND</text>
<text x="28.2" y="172.1">GND</text>
<text x="35.8" y="172.1">GND</text>
<text x="43.4" y="171.8">GND</text>
<text x="66.3" y="172.3">GND</text>
<text x="96.5" y="179.3" transform="rotate(-90 96.5 179.3)">+3.3V</text>
<text x="104.7" y="179.3" transform="rotate(-90 104.7 179.3)">-5V</text>
<text x="120.3" y="175.1" transform="rotate(-90 120.3 175.1)">+9V</text>
<text x="127.9" y="175.4" transform="rotate(-90 127.9 175.4)">VEE</text>
<text x="130.4" y="178.6" transform="rotate(-90 130.4 178.6)">VCC</text>
<text x="107.2" y="180.6" transform="rotate(-90 107.2 180.6)">+5V</text>
<text x="112.6" y="180.1" transform="rotate(-90 112.6 180.1)">-9V</text>
<text x="111.8" y="192">alimentacao</text>
<text x="124.6" y="192">analogica</text>
<text x="31.5" y="193.5">comunicacao</text>
<text x="45.1" y="193.5">/</text>
<text x="47.6" y="193.5">sinais</text>
<text x="54.4" y="193.5">digitais</text>
<text x="64.7" y="193.8" transform="rotate(-90 64.7 193.8)">J3</text>
<text x="122.1" y="192.9" transform="rotate(-90 122.1 192.9)">J1</text>
</g>
<g font-size="1.8" fill="#0000c2">
<text x="22.6" y="43.4">Gerador</text>
<text x="22.6" y="45.5">AD9850</text>
<text x="31.2" y="43.4">de</text>
<text x="34.6" y="43.4">sinais</text>
</g>
</svg>
